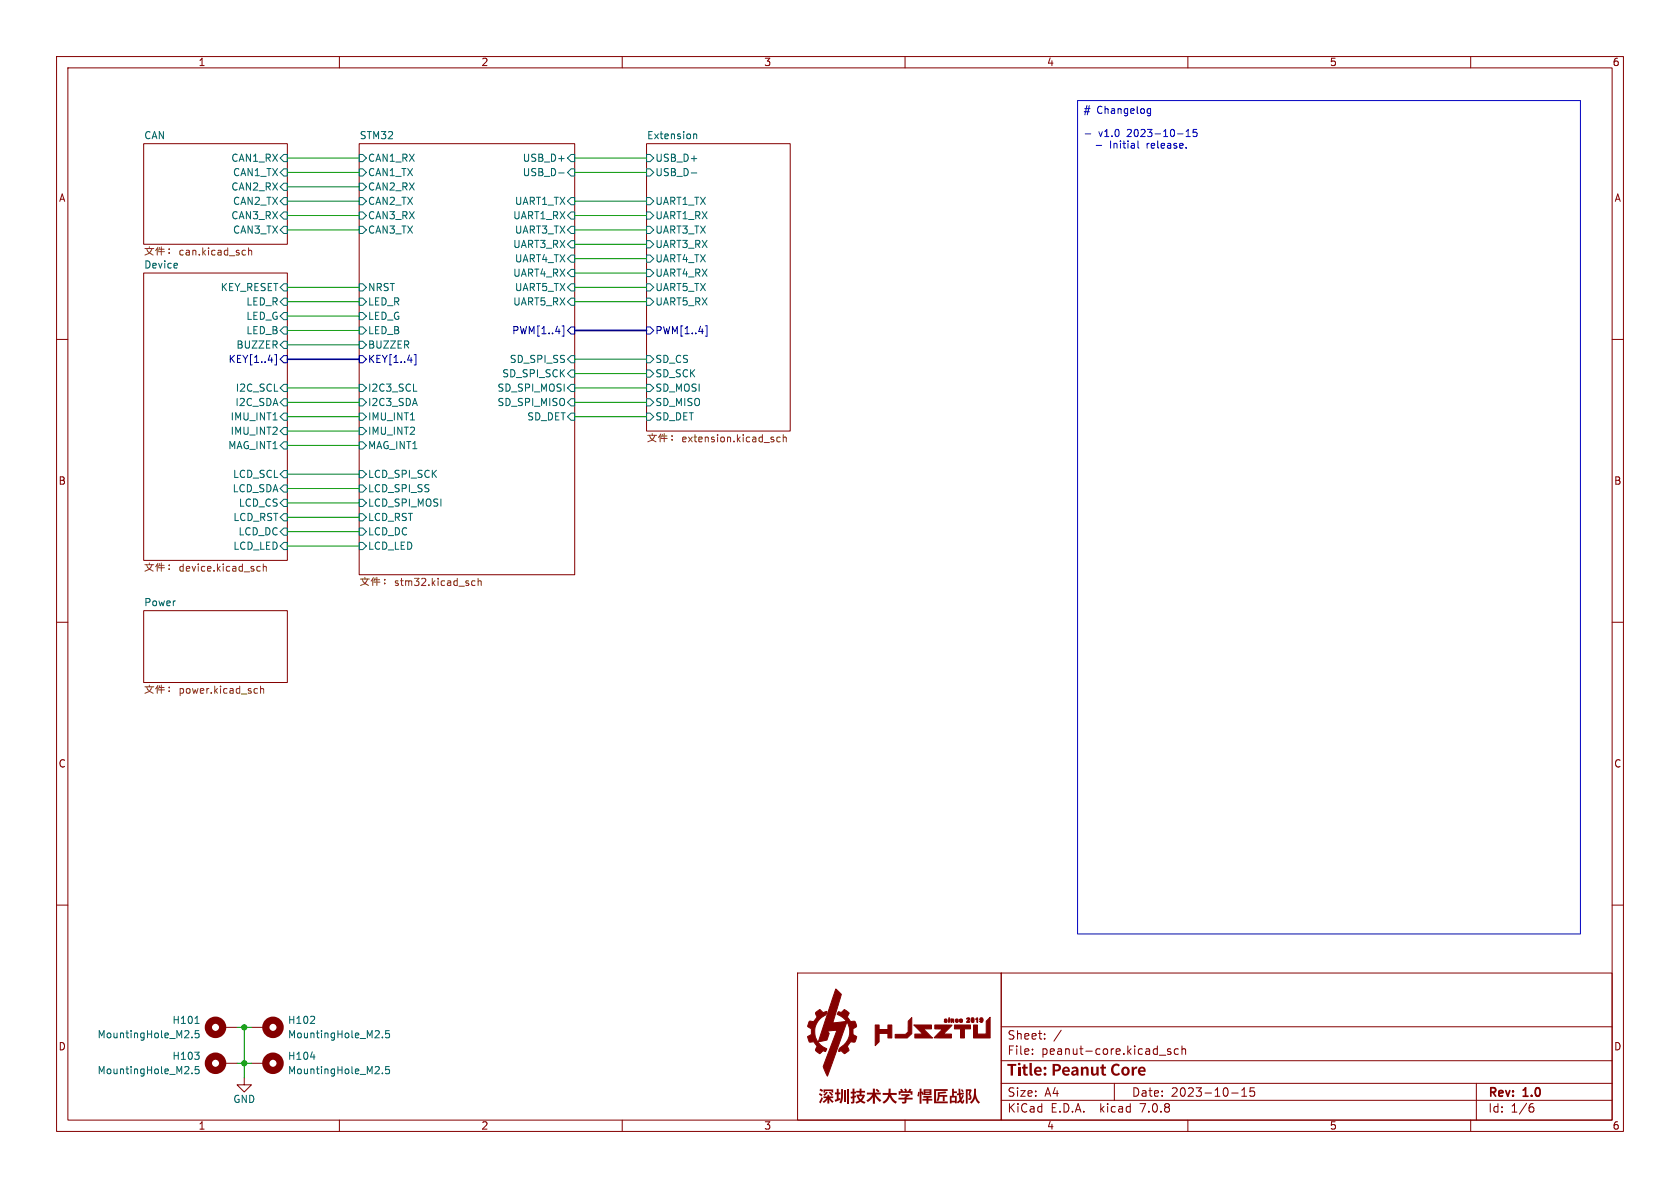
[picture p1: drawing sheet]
<svg xmlns="http://www.w3.org/2000/svg" width="297mm" height="210mm" viewBox="0 0 297 210" stroke-linecap="round" stroke-linejoin="round" font-family="sans-serif">
<g fill="none" stroke="#840000" stroke-width=".18">
<path d="M10 10h277v190h-277zM12 12h273v186h-273zM60 10v2M110 10v2M160 10v2M210 10v2M260 10v2M10 60h2M285 60h2M10 110h2M285 110h2M10 160h2"/>
<path d="M285 160h2M177 172h108v26h-108zM60 198v2M110 198v2M160 198v2M177 194.5h108M177 191.5h108M177 187.5h108M210 198v2M217.7 193.2h1.2M219.5 193.8h.9M219.5 192.7l.5-.4v1.5"/>
<path d="M221.7 192.3h-.7v.7l.2-.1h.5l.1 .3-.1 .5-.2 .1-.5-.1M260 198v2M270.6 195.7h.3l.3 .3-.1 .5-.5 .1M271 195.1l-.4 .1"/>
</g>
<g fill="#840000">
<path d="M178.1 188.1h1.6v.3h-.6v1.7h-.4v-1.7h-.6z"/>
<path d="M181 188.2h.3v.4h.4v.3h-.4v.7l.1 .2h.3v.3h-.5l-.3-.2v-1h-.2v-.3h.2z"/>
<path d="M182 187.9h.4v1.8l.1 .1v.4l-.3-.1-.2-.2z"/>
<path d="M186.1 188.1h1.1l.4 .5-.1 .4-.2 .2-.8 .2v.7h-.4v-1.7h.4v.7l.5-.1 .2-.4-.3-.2h-.8z"/>
<path d="M194.8 188.2h.3v.4h.4v.3h-.4v.7l.1 .2h.3l.1 .3h-.5l-.3-.2-.1-1h-.2v-.3h.2z"/>
<path d="M196.7 188.3l.7-.3 .6 .3-.2 .2-.3-.1h-.4l-.3 .6 .2 .6 .4 .2 .4-.2 .2 .3-.2 .2h-.7l-.5-.4-.2-.8z"/>
<circle cx="180.2" cy="188.1" r=".23"/>
</g>
<g fill="none" stroke="#840000" stroke-width=".18">
<path d="M141 172h36v26h-36zM177 181.5h108M182.5 186.3v.1M182.5 185.5v.1M184.7 183.6v.1M184.7 182.8v.1M187.6 182.1l-1.3 2M197 191.5v3M205 186.5h1.1M207 185.5l-.4-.1-.2 .2 .1 .2 .5 .2v.3h-.6M208.3 185.5l-.4-.1-.3 .3v.4l.1 .2h.6M209 185.5l.2-.1 .3 .1 .1 .9"/>
<path d="M209 184.9v1.5M261 191.5v6.5"/>
</g>
<g fill="#840000" stroke="#840000" stroke-width=".18">
<path d="M147.8 174.8l.9 1-1.4 5 2.3-.3a3.4 3.4 0 0 0-1.6-1.2 .39 .39 0 0 1 .2-.4 .39 .39 0 0 1 .5 .1l.6-.5 .3 .2 .5 .4-.3 .7a1.07 1.07 0 0 0 .8 .8 .67 .67 0 0 1 .7 .2 .67 .67 0 0 1 0 .8l-.5 .3v.5a.77 .77 0 0 0 .7 .9l-.1 .4a.54 .54 0 0 1-.3 .5 .54 .54 0 0 1-.6 0l-.7 .8 .3 .7-.3 .3a.41 .41 0 0 1-.4 .3 .41 .41 0 0 1-.4-.3l-.3-.3-.3 .2a.57 .57 0 0 1 .3-.8 3.2 3.2 0 0 0 1-4.5l-3.4 9.6-.3-.5a1.51 1.51 0 0 1-.3-1.6l2.2-6-1.6 .2 .3 .4-.2 .6a.65 .65 0 0 1-.8 .7l-.9 .2z"/>
<path d="M144.3 178.9l.6-.5 .6 .6 .6-.2a.65 .65 0 0 1-.4 .8 3.2 3.2 0 0 0-1.7 3.1 3.2 3.2 0 0 0 2.2 2.7l-.3 .5a.69 .69 0 0 0-.9 .3 .76 .76 0 0 1-.7-.4 .76 .76 0 0 1 .1-.9l-.5-.8-.7 .1-.2-.1-.2-.9 .6-.3v-1l-.3-.2a.37 .37 0 0 1-.3-.3 .37 .37 0 0 1 .1-.4 .5 .5 0 0 1 .3-.5 .5 .5 0 0 1 .5 .1l.8-.8-.3-.6z"/>
<path d="M154.7 181.2h.7v.8h1.6v-.8h.7v2.3h-.7v-.8h-1.6v1.5l-.7 .6z"/>
<path d="M161.2 179.9v2.8l-.8 .8h-2.1v-.7h1.8l.4-.4 .1-1.9z"/>
<path d="M161.5 181.2h3.2v.7h-1.4l1.6 1.6h-3.2v-.7h1.4z"/>
<path d="M165.3 181.2h3l-1.5 1.6h1.4v.7h-3l1.4-1.6h-1.3z"/>
<path d="M168.7 181.2h2.9v.7h-1.1v1.6h-.7v-1.6h-1.1z"/>
<path d="M172.1 181.2h.7v1.6h1.5v-2.3l.7-.7v3.7h-2.9z"/>
<path d="M167 180.2l.3-.1 .1 .2a.27 .27 0 0 1 0 .4 .27 .27 0 0 1-.4 0l-.1-.1 .3-.1-.2-.2h.3h-.3z"/>
<path d="M167.7 180.2h.2l-.1 .5a.34 .34 0 0 1-.1-.5z"/>
<path d="M168.1 180.1h.5v.7l-.2-.5-.1 .4h-.2z"/>
<path d="M169 180.2h.4v.2h-.3v.2l.3-.1a.25 .25 0 0 1-.2 .3 .25 .25 0 0 1-.3-.2z"/>
<path d="M169.6 180.2l.3-.1 .2 .1 .1 .3h-.4l.4 .1-.3 .2a.32 .32 0 0 1-.3-.5h.3h-.3z"/>
<path d="M170.9 180h.5v.3l-.3 .3 .3 .1h-.5l.3-.5v-.1l-.3 .1z"/>
<path d="M171.7 180l.1-.1a.45 .45 0 0 1 .4 .4 .45 .45 0 0 1-.2 .5l-.3-.2v-.2h.1l.2 .2v-.3l-.1-.2-.1 .3h-.1z"/>
<path d="M172.6 180.1l.2-.2a.64 .64 0 0 1-.1 .8v-.5h-.2z"/>
<path d="M173.3 180a.39 .39 0 0 1 .5 .1 .39 .39 0 0 1-.1 .5l-.2 .2-.3-.2 .4-.1h-.4h.2l-.2-.3 .3 .1 .1-.1-.1-.1-.3 .1z"/>
<path d="M167.8 179.9v.1z"/>
</g>
<g fill="#840000">
<path d="M145.6 192.6h1.7v.5h-.3v-.2h-1.1v.2h-.3z"/>
<path d="M146.1 193l.3 .1-.6 .6-.3-.2z"/>
<path d="M146.5 193.1l.2-.1 .6 .6-.3 .1z"/>
<path d="M145 192.5l.5 .2-.2 .3-.4-.3z"/>
<path d="M144.9 193.2l.5 .3-.1 .3-.5-.3z"/>
<path d="M145.3 193.9l.2 .3-.4 .9-.3-.3z"/>
<path d="M145.6 193.8h.7v-.3h.3v.3h.7v.3h-.5l.6 .6-.2 .3-.6-.6v.7h-.3v-.7l-.5 .5a.15 .15 0 0 1-.2 .1 .15 .15 0 0 1-.1-.2l-.1-.1 .7-.6h-.5z"/>
</g>
<path d="M149.4 192.7v2" fill="none" stroke="#840000" stroke-width=".32"/>
<path d="M149.9 192.5v2.6" fill="none" stroke="#840000" stroke-width=".34"/>
<g fill="#840000">
<path d="M148.7 192.5h.3l-.1 2.1a.27 .27 0 0 1 0 .3 .27 .27 0 0 1-.3 .1 .19 .19 0 0 1-.2-.2 .19 .19 0 0 1 .1-.2l.2-.6z"/>
<path d="M147.9 192.5h.4v.6h.3v.3h-.3v.8l.2-.1 .1 .3-.9 .4-.1-.4 .3-.1v-.9h-.3v-.3h.3z"/>
<path d="M151.4 192.8h.6v-.4h.3v.4h.6v.3h-.6v.4l.6 .1-.3 .7a.24 .24 0 0 0-.1 .3 .24 .24 0 0 0 .3 .1l.2 .1-.2 .3-.7-.3-.7 .3-.2-.3 .7-.3-.4-.7h.3l.1 .2a.24 .24 0 0 0 .2 .3 .24 .24 0 0 0 .3-.3l.1-.2h-1.1v-.3h.6v-.4h-.6z"/>
<path d="M150.7 192.4h.4v.6h.2v.3h-.2v.4h.2l.1 .3h-.3l-.1 .9-.2 .2a.22 .22 0 0 1-.3 0 .22 .22 0 0 1-.1-.3l.3-.1v-.6l-.3 .1v-.3l.3-.1v-.5h-.3v-.3h.3z"/>
<path d="M154.8 192.7l.2-.2 .5 .4-.3 .2z"/>
<path d="M153.3 193.1h1v-.7h.4v.7h1v.4h-.9l.7 .7a.23 .23 0 0 1 .2 .2 .23 .23 0 0 1 0 .2 .2 .2 0 0 1-.2 .2 .2 .2 0 0 1-.2-.2l-.6-.8v1.3h-.4v-1.2l-.6 .7a.24 .24 0 0 1-.3 .2 .24 .24 0 0 1-.2-.3l.6-.5 .4-.5h-.9z"/>
<path d="M156 193.2h1.1v-.8h.4l-.1 .8h1.1v.4h-1l.3 .6 .5 .4a.23 .23 0 0 1 .2 .2 .23 .23 0 0 1-.1 .3l-.7-.5-.4-.7-.6 .9a.36 .36 0 0 1-.6 .2l-.1-.2 .7-.5 .3-.7h-1z"/>
<path d="M159.3 193.4h1.4l.2 .2-.7 .5h1.1v.3h-1.1v.6l-.7 .1-.1-.3h.5v-.4h-1.1v-.3h1.1v-.2l.3-.2h-.9z"/>
<path d="M159.1 192.6l.3-.1 .2 .3-.1 .1h.5l-.2-.4 .3-.1 .2 .4-.1 .1h.3l.3-.4 .3 .1-.2 .3h.4v.6h-.3v-.3h-1.8v.3h-.3v-.6h.4z"/>
<path d="M163.2 193.7h1.5v.3h-.6v.2h.7v.4h-.7v.5h-.3v-.5h-.7v-.4h.7v-.2h-.6z"/>
<path d="M162.6 192.4h.3v.6l.2-.1 .2 .5v-.2h.3v.1h.7v-.1h-1v-.4h.3v.2h.7v-.2h-1v-.2h1.4v1h-1.4v-.1l-.3 .1-.1-.4v1.9h-.3z"/>
<path d="M162.3 193h.3l-.2 .8h-.2z"/>
<path d="M165.8 193.1l1.3-.2 .2 .3-1.2 .1v.3h1.4v.3h-.5v.8h-.3v-.8h-.6l-.2 .6a.19 .19 0 0 1-.2 .1 .19 .19 0 0 1 0-.3z"/>
<path d="M165.1 192.5h2.4v.3h-2v1.9h2.1v.3h-2.5z"/>
<path d="M168.3 192.5h.3v.4h.6v.3h-.6v.5h.5v1.1l.5-.4-.1-.8h-.3v-.3h.3v-.8h.3v.7l.6-.1v.3l-.6 .1 .1 .6 .2-.6 .3 .2-.4 .8 .1 .2 .1-.4 .1 .1a.37 .37 0 0 1 0 .6 .37 .37 0 0 1-.6-.3l-.1 .2a.23 .23 0 0 1-.3 .1 .23 .23 0 0 1-.2-.2v.2h-.3v-.1h-.6v.2h-.3v-1.1h.3v.6h.6v-.6h-.9v-.3h.4z"/>
<path d="M169.9 192.7l.2-.2 .3 .4-.3 .2z"/>
<path d="M170.7 192.6l.8-.1 .3 .2-.3 .7 .2 .4v.4l-.2 .2-.3 .1-.1-.4 .3-.1-.2-.5 .2-.6h-.3v2.2h-.4z"/>
<path d="M172.2 192.5h.3l.1 1.3 .3 .6 .4 .5h-.1a.2 .2 0 0 1-.3 .2 .2 .2 0 0 1-.1-.2l-.4-.8-.4 .8a.23 .23 0 0 1-.3 .2 .23 .23 0 0 1-.2-.3l.6-.8z"/>
</g>
<g fill="#fff" stroke="#fff" stroke-width=".18">
<path d="M114.3 25.4h25.4v50.8h-25.4z"/>
<path d="M25.4 25.4h25.4v17.8h-25.4z"/>
<path d="M25.4 108h25.4v12.7h-25.4z"/>
<path d="M63.5 25.4h38.1v76.2h-38.1z"/>
<path d="M25.4 48.3h25.4v50.8h-25.4z"/>
</g>
<path d="M25.4 25.4h25.4v17.8h-25.4zM63.5 25.4h38.1v76.2h-38.1zM114.3 25.4h25.4v50.8h-25.4zM25.4 48.3h25.4v50.8h-25.4zM25.4 108h25.4v12.7h-25.4zM39.4 181.6h2.5M39.4 188h2.5M43.2 190.5v1.3h1.2l-1.2 1.2-1.3-1.2h1.3M44.4 181.6h2.6M44.4 188h2.6" fill="none" stroke="#840000" stroke-width=".18"/>
<g fill="none" stroke="#006464" stroke-width=".18">
<path d="M50.2 29.8h.6v1.3h-.6l-.7-.6zM50.2 27.3h.6v1.3h-.6l-.7-.7zM50.2 37.5h.6v1.2h-.6l-.7-.6zM50.2 32.4h.6v1.3h-.6l-.7-.7zM50.2 34.9h.6v1.3h-.6l-.7-.6zM63.5 34.9h.6l.7 .7-.7 .6h-.6zM63.5 37.5h.6l.7 .6-.7 .6h-.6zM63.5 27.3h.6l.7 .6-.7 .7h-.6zM63.5 32.4h.6l.7 .6-.7 .7h-.6zM63.5 29.8h.6l.7 .7-.7 .6h-.6zM98.8 30.6h.9M100.3 30.5l.7-.7h.6v1.3h-.6z"/>
<path d="M100.3 35.6l.7-.7h.6v1.3h-.6zM101 27.3h.6v1.3h-.6l-.7-.7zM101 37.5h.6v1.2h-.6l-.7-.6zM114.3 27.3h.6l.7 .6-.7 .7h-.6zM114.3 34.9h.6l.7 .7-.7 .6h-.6zM114.3 29.8h.6l.7 .7-.7 .6h-.6zM114.3 37.5h.6l.7 .6-.7 .6h-.6zM122.2 30.6h1M122.6 23.7v.8M122.6 23.8l.2-.1h.3l.1 .8M31.3 46.6l.1 .2-.6 .2M50.2 40h.6v1.3h-.6l-.7-.7z"/>
<path d="M50.2 52.7h.6v1.3h-.6l-.7-.7zM50.2 55.2h.6v1.3h-.6l-.7-.6zM50.2 57.8h.6v1.3h-.6l-.7-.7zM50.2 50.2h.6v1.2h-.6l-.7-.6zM63.5 52.7h.6l.7 .6-.7 .7h-.6zM63.5 57.8h.6l.7 .6-.7 .7h-.6zM63.5 55.2h.6l.7 .7-.7 .6h-.6zM63.5 40h.6l.7 .6-.7 .7h-.6zM63.5 50.2h.6l.7 .6-.7 .6h-.6zM100.3 48.3l.7-.7h.6v1.3h-.6zM100.3 40.6l.7-.6h.6v1.3h-.6zM100.3 53.3l.7-.6h.6v1.3h-.6z"/>
<path d="M101 45.1h.6v1.3h-.6l-.7-.7zM101 50.2h.6v1.2h-.6l-.7-.6zM101 42.5h.6v1.3h-.6l-.7-.6zM114.3 42.5h.6l.7 .7-.7 .6h-.6zM114.3 52.7h.6l.7 .6-.7 .7h-.6zM114.3 40h.6l.7 .6-.7 .7h-.6zM114.3 47.6h.6l.7 .7-.7 .6h-.6zM114.3 45.1h.6l.7 .6-.7 .7h-.6zM114.3 50.2h.6l.7 .6-.7 .6h-.6zM50.2 60.3h.6v1.3h-.6l-.7-.6zM50.2 67.9h.6v1.3h-.6l-.7-.6zM50.2 70.5h.6v1.3h-.6l-.7-.7z"/>
<path d="M50.2 78.1h.6v1.3h-.6l-.7-.7zM50.2 75.6h.6v1.2h-.6l-.7-.6zM50.2 73h.6v1.3h-.6l-.7-.6zM63.5 60.3h.6l.7 .7-.7 .6h-.6zM63.5 67.9h.6l.7 .7-.7 .6h-.6zM63.5 70.5h.6l.7 .6-.7 .7h-.6zM63.5 73h.6l.7 .7-.7 .6h-.6zM63.5 75.6h.6l.7 .6-.7 .6h-.6zM63.5 78.1h.6l.7 .6-.7 .7h-.6zM73.1 69.2h.6M100.3 71.1l.7-.6h.6v1.3h-.6zM100.3 66l.7-.6h.6v1.3h-.6z"/>
<path d="M101 73h.6v1.3h-.6l-.7-.6zM101 67.9h.6v1.3h-.6l-.7-.6zM101 62.9h.6v1.2h-.6l-.7-.6zM114.3 67.9h.6l.7 .7-.7 .6h-.6zM114.3 65.4h.6l.7 .6-.7 .7h-.6zM114.3 62.9h.6l.7 .6-.7 .6h-.6zM114.3 70.5h.6l.7 .6-.7 .7h-.6zM114.3 73h.6l.7 .7-.7 .6h-.6zM49.5 86.4l.7-.7h.6v1.3h-.6zM50.2 83.2h.6v1.3h-.6l-.7-.7zM50.2 88.3h.6v1.2h-.6l-.7-.6zM50.2 90.8h.6v1.3h-.6l-.7-.7z"/>
<path d="M50.2 95.9h.6v1.3h-.6l-.7-.7zM50.2 93.3h.6v1.3h-.6l-.7-.6zM63.5 88.3h.6l.7 .6-.7 .6h-.6zM63.5 85.7h.6l.7 .7-.7 .6h-.6zM63.5 83.2h.6l.7 .6-.7 .7h-.6zM63.5 90.8h.6l.7 .6-.7 .7h-.6zM63.5 95.9h.6l.7 .6-.7 .7h-.6zM63.5 93.3h.6l.7 .7-.7 .6h-.6zM55.6 179.8v.4M33.9 183.3v.2M33.9 189.7v.1M34.4 186h.8l-.4 .5"/>
<path d="M34.5 180.9h.7M35.1 182.2h-.6v.6l.2-.1h.4l.1 .2-.1 .4-.1 .2-.5-.2M35.1 186.6v.5M35.1 188.5h-.6v.6l.2-.1 .4 .1 .1 .2-.1 .4-.1 .1-.5-.1M54.8 180.9h.8M54.9 186.8h.8M67.6 183.3v.2M67.6 189.7v.1M68.8 182.2h-.6l-.1 .6 .2-.1h.5l.1 .2-.1 .4-.2 .2-.5-.2M68.8 188.5h-.6l-.1 .6 .2-.1 .5 .1 .1 .2-.1 .4-.2 .1-.5-.1"/>
</g>
<path d="M99.4 57.6h.3v1.8h-.3M100.3 58.4l.7-.6h.6v1.3h-.6zM114.3 57.8h.6l.7 .6-.7 .7h-.6zM124.7 57.6h.3v1.8h-.3M48.6 62.7h.3v1.8h-.3M50.2 62.9h.6v1.2h-.6l-.7-.6zM63.5 62.9h.6l.7 .6-.7 .6h-.6zM73.2 62.7h.3v1.8h-.3" fill="none" stroke="#000084" stroke-width=".18"/>
<g fill="none" stroke="#725600" stroke-width=".18">
<path d="M25.6 43.9h1.6M25.9 43.9l.2 .5 1 .7M26.4 43.6v.3M26.9 43.9l-.6 .9-.7 .3M27.8 43.9v1.2M27.9 43.7l-.4 .6M28 44.5h1.1M28.2 44.1h.8M28.2 43.8l-.2 .4M28.5 43.6v1.5M29.9 44.7v.1M29.9 44v.1"/>
<path d="M43.3 44.2l.1 .1M43.4 45l-.1 .1M43.9 43.8v1.3M43.9 44.4l.2-.2 .3 .1 .1 .8M114.5 77h1.6M114.8 77l.2 .4 1 .7M115.3 76.7v.3M115.8 77l-.6 .8-.7 .3M116.7 77v1.1M116.8 76.7l-.4 .6M116.9 77.5h1.1M117.1 77.1h.8"/>
<path d="M117.1 76.8l-.2 .5M117.4 76.7v1.4M118.8 77.7v.1M118.8 77v.1M137.9 77.3h-.3l-.3 .2 .1 .5h.5M138.5 77.4l.2-.1h.3v.8M138.5 76.8v1.3M25.6 99.8h1.6M25.9 99.8l.2 .5 1 .7M26.4 99.5v.3M26.9 99.8l-.6 .9-.7 .3M27.8 99.8v1.2"/>
<path d="M27.9 99.6l-.4 .6M28.2 99.9h.8M28.2 99.6l-.2 .5M28.5 99.5v1.5M29.9 99.9v.1M46.5 99.7v1.3M28 100.4h1.1M29.9 100.5v.2M45.5 100.9h.5M45.5 100.2h.5M46.5 100.2l.2-.1 .3 .1 .1 .8M63.7 102.4h1.6"/>
<path d="M64 102.4l.2 .4 1 .7M64.5 102.1v.3M65 102.4l-.6 .8-.7 .3M65.9 102.4v1.1M66 102.1l-.4 .6M66.1 102.9h1.1M66.3 102.5h.8M66.3 102.2l-.2 .5M66.6 102.1v1.4M68 103.1v.1M68 102.4v.1M83.4 103.3l.2 .2 .4-.1"/>
<path d="M84 102.7h-.4l-.2 .2M84.5 102.8l.2-.1h.3l.1 .8M84.5 102.2v1.3M25.6 121.4h1.6M25.9 121.4l.2 .5 1 .7M26.4 121.1v.3M26.9 121.4l-.6 .9-.7 .3M27.8 121.4v1.2M27.9 121.2l-.4 .6M28 122h1.1M28.2 121.5h.8M28.2 121.2l-.2 .5"/>
<path d="M28.5 121.1v1.5M29.9 121.5v.1M29.9 122.1v.2M45.2 121.7l.3 .1M45.5 122.5l-.3 .1M46.1 121.8l.1-.1 .3 .1 .1 .8M46.1 121.3v1.3"/>
</g>
<g fill="none" stroke="#840000" stroke-width="1.3">
<circle cx="38.1" cy="188" r="1.27"/>
<circle cx="38.1" cy="181.6" r="1.27"/>
<circle cx="48.3" cy="188" r="1.27"/>
<circle cx="48.3" cy="181.6" r="1.27"/>
</g>
<path d="M190.5 17.8h88.9v147.3h-88.9zM202.9 20h.5M202.9 19.3h.5M203.4 19.2v1l-.2 .3-.3-.1M191.9 23.7h.9M193.8 25.7h1M201.2 24.9v1.1l.1 .2M208.2 23.7h1M209.7 24.1h.7M209.7 23.2l.4-.3v1.2M211.6 22.9h-.6l-.1 .6 .2-.1h.4l.1 .2v.4l-.2 .1-.5-.1" fill="none" stroke="#0000c2" stroke-width=".18"/>
<path d="M101.6 58.4h12.7M50.8 63.5h12.7" fill="none" stroke="#000084" stroke-width=".3"/>
<g fill="none" stroke="#009600" stroke-width=".18">
<path d="M50.8 30.5h12.7M50.8 35.6h12.7M50.8 38.1h12.7M50.8 33h12.7M50.8 27.9h12.7M101.6 30.5h12.7M101.6 35.6h12.7M101.6 38.1h12.7M101.6 27.9h12.7M50.8 55.9h12.7M50.8 53.3h12.7M50.8 50.8h12.7"/>
<path d="M50.8 58.4h12.7M50.8 40.6h12.7M101.6 53.3h12.7M101.6 50.8h12.7M101.6 40.6h12.7M101.6 45.7h12.7M101.6 43.2h12.7M101.6 48.3h12.7M50.8 71.1h12.7M50.8 68.6h12.7M50.8 76.2h12.7M50.8 61h12.7"/>
<path d="M50.8 73.7h12.7M50.8 78.7h12.7M101.6 71.1h12.7M101.6 68.6h12.7M101.6 73.7h12.7M101.6 63.5h12.7M101.6 66h12.7M50.8 88.9h12.7M50.8 86.4h12.7M50.8 83.8h12.7M50.8 91.4h12.7M50.8 94h12.7"/>
<path d="M50.8 96.5h12.7M41.9 188h2.5M41.9 181.6h2.5M43.2 181.6v8.9"/>
</g>
<g fill="#009600" stroke="#009600" stroke-width=".18">
<circle cx="43.2" cy="181.6" r=".46"/>
<circle cx="43.2" cy="188" r=".46"/>
</g>
<text font-size="2.8" fill="#840000" x="178" y="191.3">Title: Peanut Core</text>
<g font-size="2.1" fill="#840000">
<text x="178" y="184">Sheet:</text>
<text x="178" y="186.7">File:</text>
<text x="184.1" y="186.7">peanut-core.kicad_sch</text>
<text x="178" y="196.9">KiCad</text>
<text x="178" y="194.1">Size:</text>
<text x="184.7" y="194.1">A4</text>
<text x="185.7" y="196.9">E.D.A.</text>
<text x="194.6" y="196.9">kicad</text>
<text x="200" y="194.1">Date:</text>
<text x="201.8" y="196.9">7.0.8</text>
<text x="207" y="194.1">2023-10-15</text>
<text x="263" y="194.3">Rev:</text>
<text x="263" y="196.9">Id:</text>
<text x="267.1" y="196.9">1/6</text>
<text x="269.4" y="194.3">1.0</text>
</g>
<g font-size="1.8" fill="#840000">
<text x="35" y="11.9">1</text>
<text x="85" y="11.9">2</text>
<text x="135" y="11.9">3</text>
<text x="185" y="11.9">4</text>
<text x="235" y="11.9">5</text>
<text x="285" y="11.9">6</text>
<text x="10.3" y="35.9">A</text>
<text x="285.3" y="35.9">A</text>
<text x="10.3" y="85.9">B</text>
<text x="285.3" y="85.9">B</text>
<text x="10.3" y="135.9">C</text>
<text x="285.3" y="135.9">C</text>
<text x="10.3" y="185.9">D</text>
<text x="285.3" y="185.9">D</text>
<text x="35" y="199.9">1</text>
<text x="85" y="199.9">2</text>
<text x="135" y="199.9">3</text>
<text x="185" y="199.9">4</text>
<text x="235" y="199.9">5</text>
<text x="285" y="199.9">6</text>
</g>
<g font-size="1.8" fill="#0000c2">
<text x="191.5" y="20.5">#</text>
<text x="193.9" y="20.5">Changelog</text>
<text x="194.2" y="24.5">v1.0</text>
<text x="196.5" y="26.6">Initial</text>
<text x="199.4" y="24.5">2023-10-15</text>
<text x="203.2" y="26.6">release.</text>
</g>
<g font-size="1.8" fill="#006464">
<text x="25.4" y="24.7">CAN</text>
<text x="40.8" y="28.8">CAN1_RX</text>
<text x="63.5" y="24.7">STM32</text>
<text x="65" y="28.8">CAN1_RX</text>
<text x="92.3" y="28.8">USB_D+</text>
<text x="114.3" y="24.7">Extension</text>
<text x="115.8" y="28.8">USB_D+</text>
<text x="40.8" y="33.9">CAN2_RX</text>
<text x="41.1" y="31.3">CAN1_TX</text>
<text x="65" y="33.9">CAN2_RX</text>
<text x="65" y="31.3">CAN1_TX</text>
<text x="92.3" y="31.3">USB_D-</text>
<text x="115.8" y="31.3">USB_D-</text>
<text x="40.8" y="39">CAN3_RX</text>
<text x="41.1" y="41.5">CAN3_TX</text>
<text x="41.1" y="36.4">CAN2_TX</text>
<text x="65" y="36.4">CAN2_TX</text>
<text x="65" y="39">CAN3_RX</text>
<text x="65" y="41.5">CAN3_TX</text>
<text x="90.6" y="39">UART1_RX</text>
<text x="90.9" y="36.4">UART1_TX</text>
<text x="90.9" y="41.5">UART3_TX</text>
<text x="115.8" y="36.4">UART1_TX</text>
<text x="115.8" y="39">UART1_RX</text>
<text x="115.8" y="41.5">UART3_TX</text>
<text x="25.4" y="47.5">Device</text>
<text x="90.6" y="44">UART3_RX</text>
<text x="90.9" y="46.6">UART4_TX</text>
<text x="115.8" y="44">UART3_RX</text>
<text x="115.8" y="46.6">UART4_TX</text>
<text x="38.9" y="51.7">KEY_RESET</text>
<text x="65" y="51.7">NRST</text>
<text x="90.6" y="49.1">UART4_RX</text>
<text x="90.9" y="51.7">UART5_TX</text>
<text x="115.8" y="49.1">UART4_RX</text>
<text x="115.8" y="51.7">UART5_TX</text>
<text x="43.5" y="54.2">LED_R</text>
<text x="43.5" y="56.7">LED_G</text>
<text x="43.5" y="59.3">LED_B</text>
<text x="65" y="54.2">LED_R</text>
<text x="65" y="59.3">LED_B</text>
<text x="65" y="56.7">LED_G</text>
<text x="90.6" y="54.2">UART5_RX</text>
<text x="115.8" y="54.2">UART5_RX</text>
<text x="41.7" y="61.8">BUZZER</text>
<text x="65" y="61.8">BUZZER</text>
<text x="90" y="64.4">SD_SPI_SS</text>
<text x="115.8" y="64.4">SD_CS</text>
<text x="41.5" y="72">I2C_SDA</text>
<text x="41.6" y="69.4">I2C_SCL</text>
<text x="65" y="69.4">I2C3_SCL</text>
<text x="65" y="72">I2C3_SDA</text>
<text x="87.8" y="72">SD_SPI_MISO</text>
<text x="87.8" y="69.4">SD_SPI_MOSI</text>
<text x="88.7" y="66.9">SD_SPI_SCK</text>
<text x="115.8" y="69.4">SD_MOSI</text>
<text x="115.8" y="66.9">SD_SCK</text>
<text x="115.8" y="72">SD_MISO</text>
<text x="40.7" y="77.1">IMU_INT2</text>
<text x="40.7" y="74.5">IMU_INT1</text>
<text x="65" y="74.5">IMU_INT1</text>
<text x="65" y="77.1">IMU_INT2</text>
<text x="93.1" y="74.5">SD_DET</text>
<text x="115.8" y="74.5">SD_DET</text>
<text x="40.2" y="79.6">MAG_INT1</text>
<text x="65" y="79.6">MAG_INT1</text>
<text x="41" y="87.2">LCD_SDA</text>
<text x="41.1" y="84.7">LCD_SCL</text>
<text x="42.1" y="89.8">LCD_CS</text>
<text x="65" y="89.8">LCD_SPI_MOSI</text>
<text x="65" y="87.2">LCD_SPI_SS</text>
<text x="65" y="84.7">LCD_SPI_SCK</text>
<text x="41.2" y="92.3">LCD_RST</text>
<text x="42.1" y="94.8">LCD_DC</text>
<text x="65" y="92.3">LCD_RST</text>
<text x="65" y="94.8">LCD_DC</text>
<text x="41.2" y="97.4">LCD_LED</text>
<text x="65" y="97.4">LCD_LED</text>
<text x="25.4" y="107.2">Power</text>
<text x="17.1" y="183.7">MountingHole_M2.5</text>
<text x="30.4" y="181.2">H101</text>
<text x="50.8" y="181.2">H102</text>
<text x="50.8" y="183.7">MountingHole_M2.5</text>
<text x="17.1" y="190.1">MountingHole_M2.5</text>
<text x="30.4" y="187.6">H103</text>
<text x="50.8" y="187.6">H104</text>
<text x="50.8" y="190.1">MountingHole_M2.5</text>
<text x="41.1" y="195.2">GND</text>
</g>
<g font-size="1.8" fill="#725600">
<text x="31.7" y="45.5">can.kicad_sch</text>
<text x="120.6" y="78.5">extension.kicad_sch</text>
<text x="31.7" y="101.4">device.kicad_sch</text>
<text x="69.8" y="103.9">stm32.kicad_sch</text>
<text x="31.7" y="123">power.kicad_sch</text>
</g>
<g font-size="1.8" fill="#000084">
<text x="90.4" y="59.3">PWM[1..4]</text>
<text x="115.8" y="59.3">PWM[1..4]</text>
<text x="40.3" y="64.4">KEY[1..4]</text>
<text x="65" y="64.4">KEY[1..4]</text>
</g>
</svg>
